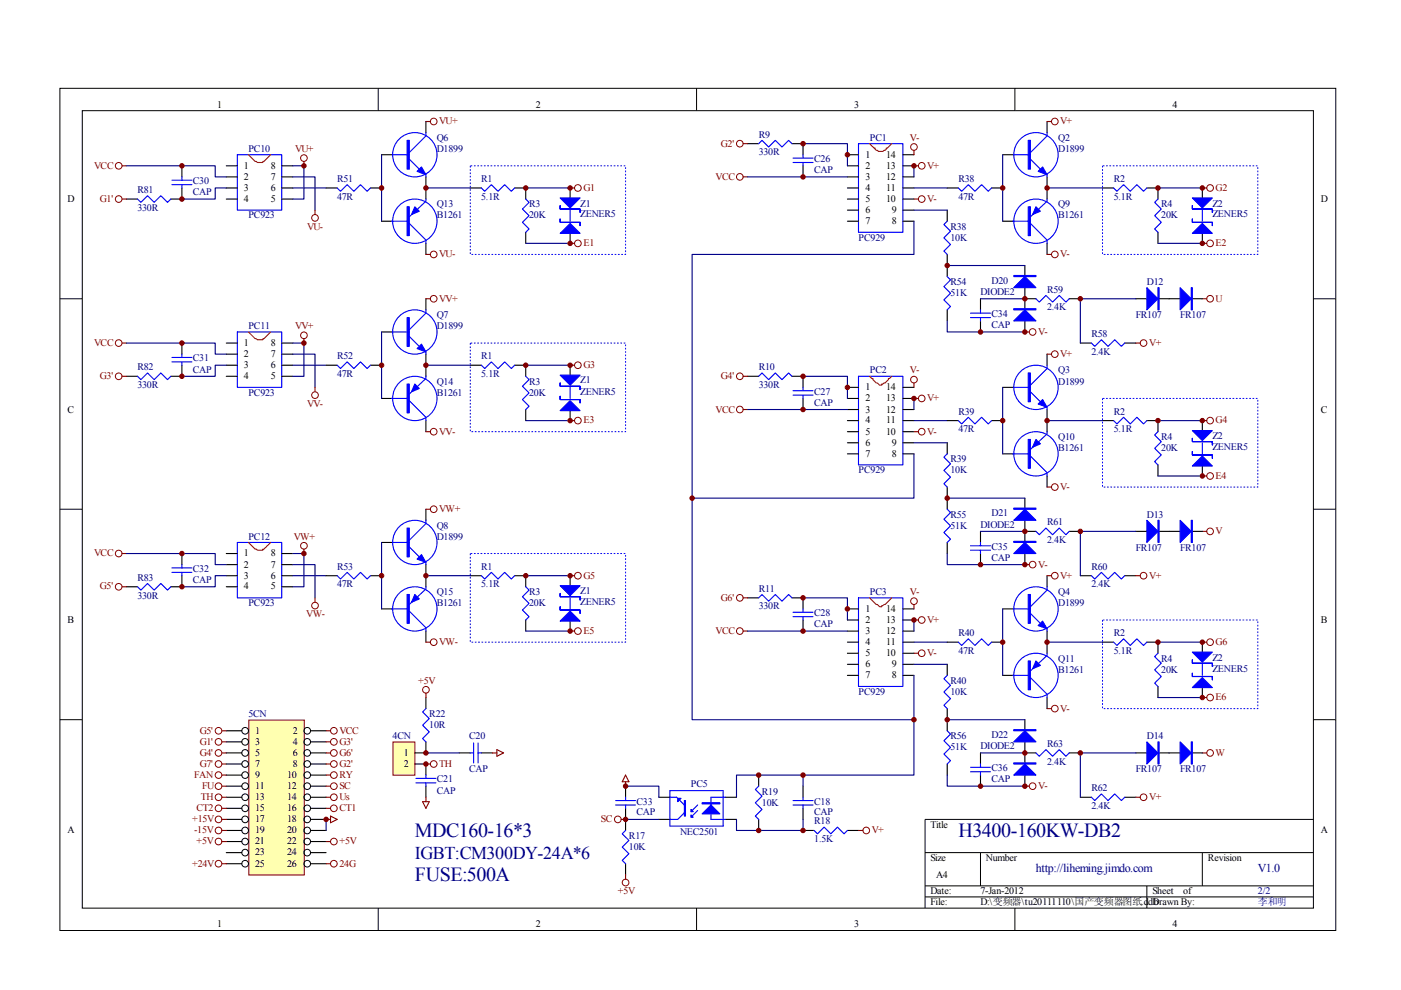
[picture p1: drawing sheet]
<svg xmlns="http://www.w3.org/2000/svg" width="297mm" height="210mm" viewBox="0 0 297 210" stroke-linecap="round" stroke-linejoin="round" font-family="sans-serif">
<g fill="none" stroke="#000" stroke-width=".21">
<path d="M12.7 18.7h270.5v178.6h-270.5zM80.2 18.7v4.7M147.7 18.7v4.7M215.2 18.7v4.7M17.4 23.5h261.1v169h-261.1zM12.7 63.3h4.7M278.4 63.3h4.7M12.7 108h4.7M278.4 108h4.7M12.7 152.6h4.7M278.4 152.6h4.7M278.4 173.7h-82.3v18.8"/>
<path d="M80.2 192.5v4.7M147.7 192.5v4.7M196.1 180.8h82.3M196.1 187.8h82.3M196.1 190.2h82.3M207.9 180.8v7M215.2 192.5v4.7M243.2 187.8v4.7M254.9 180.8v7"/>
</g>
<g fill="none" stroke="#00f" stroke-width=".23">
<path d="M36.4 38.2h4.3M36.4 39.2h4.3M38.6 37.5v.7M38.6 39.2v.7M50.3 32.8h9.4v11.8h-9.4zM102.1 39.9l.7 .7 1.4-1.4 1.4 1.4 1.4-1.4 1.4 1.4 .7-.7M160.9 30.5l.7-.7 1.4 1.4 1.4-1.4 1.4 1.4 1.4-1.4 .7 .7M168.1 33.5h4.3M168.1 34.5h4.3M170.3 32.8v.7M170.3 34.5v.7M182 30.5h9.4v18.8h-9.4z"/>
<path d="M236.1 39.9l.7 .7 1.4-1.4 1.4 1.4 1.4-1.4 1.5 1.4 .7-.7M29.2 42.2l.7 .7 1.4-1.4 1.4 1.4 1.4-1.4 1.4 1.4 .7-.7M111.5 42.2l.7 .7-1.4 1.4 1.4 1.4-1.4 1.4 1.4 1.4-.7 .8M120.9 44.6v2.3M200.8 46.9l-.7 .7 1.4 1.4-1.4 1.4 1.4 1.4-1.4 1.4 .7 .7M200.8 58.6l.7 .7-1.4 1.5 1.4 1.4-1.4 1.4 1.4 1.4-.7 .7M245.5 42.2l-.7 .7 1.4 1.4-1.4 1.4 1.4 1.4-1.4 1.4 .7 .8M254.9 44.6v2.3M29.2 79.8l.7 .7 1.4-1.4 1.4 1.4 1.4-1.4 1.4 1.4 .7-.7M36.4 75.8h4.3M36.4 76.7h4.3M38.6 75.1v.7"/>
<path d="M38.6 76.7v.7M50.3 70.4h9.4v11.7h-9.4zM102.1 77.4l.7 .7 1.4-1.4 1.4 1.4 1.4-1.4 1.4 1.4 .7-.7M111.5 79.8l.7 .7-1.4 1.4 1.4 1.4-1.4 1.4 1.4 1.4-.7 .7M160.9 79.8l.7-.7 1.4 1.4 1.4-1.4 1.4 1.4 1.4-1.4 .7 .7M182 79.8h9.4v18.8h-9.4zM205.8 66.4h4.2M205.8 67.3h4.2M207.9 65.7v.7M207.9 67.3v.7M219.6 63.3l.8 .7 1.4-1.4 1.4 1.4 1.4-1.4 1.4 1.4 .7-.7M231.4 72.7l.7 .7 1.4-1.4 1.4 1.4 1.4-1.4 1.4 1.4 .8-.7"/>
<path d="M120.9 82.1v2.4M168.1 82.8h4.3M168.1 83.8h4.3M170.3 82.1v.7M170.3 83.8v.7M200.8 96.2l-.7 .7 1.4 1.4-1.4 1.4 1.4 1.5-1.4 1.4 .7 .7M236.1 89.2l.7 .7 1.4-1.4 1.4 1.4 1.4-1.4 1.5 1.4 .7-.7M245.5 91.5l-.7 .7 1.4 1.4-1.4 1.5 1.4 1.4-1.4 1.4 .7 .7M254.9 93.9v2.3M38.6 119.7v.7M50.3 115h9.4v11.8h-9.4zM200.8 108l.7 .7-1.4 1.4 1.4 1.4-1.4 1.4 1.4 1.4-.7 .7"/>
<path d="M205.8 115.7h4.2M205.8 116.7h4.2M207.9 115v.7M207.9 116.7v.7M219.6 112.7l.8 .7 1.4-1.4 1.4 1.4 1.4-1.4 1.4 1.4 .7-.7M29.2 124.4l.7 .7 1.4-1.4 1.4 1.4 1.4-1.4 1.4 1.4 .7-.7M36.4 120.4h4.3M36.4 121.4h4.3M38.6 121.4v.7M102.1 122.1l.7 .7 1.4-1.4 1.4 1.4 1.4-1.4 1.4 1.4 .7-.7M111.5 124.4l.7 .7-1.4 1.4 1.4 1.4-1.4 1.4 1.4 1.5-.7 .7M120.9 126.8v2.3"/>
<path d="M160.9 126.8l.7-.7 1.4 1.4 1.4-1.4 1.4 1.4 1.4-1.4 .7 .7M168.1 129.8h4.3M168.1 130.8h4.3M170.3 129.1v.7M170.3 130.8v.7M182 126.8h9.4v18.7h-9.4zM231.4 122.1l.7 .7 1.4-1.4 1.4 1.4 1.4-1.4 1.4 1.4 .8-.7M236.1 136.2l.7 .7 1.4-1.5 1.4 1.5 1.4-1.5 1.5 1.5 .7-.7M245.5 138.5l-.7 .7 1.4 1.4-1.4 1.4 1.4 1.4-1.4 1.4 .7 .7M200.8 143.2l-.7 .7 1.4 1.4-1.4 1.4 1.4 1.4-1.4 1.4 .7 .7M200.8 154.9l.7 .7-1.4 1.5 1.4 1.4-1.4 1.4 1.4 1.4-.7 .7M219.6 159.6l.8 .7 1.4-1.4 1.4 1.4 1.4-1.4 1.4 1.4 .7-.7"/>
<path d="M254.9 140.9v2.3M130.5 169.7h4.2M130.5 170.7h4.2M132.6 176.1l-.7 .7 1.4 1.4-1.4 1.4 1.4 1.4-1.4 1.4 .7 .7M132.6 169v.7M132.6 170.7v.7M142 167.6h11.3v7.5h-11.3zM142 169h1.5l1.6 1.7M145.1 172.3l-1.4 1.4h-1.7M147.9 170.7l-1.4 1.4M147.9 171.9l-1.4 1.4M153.8 169h-3.1v4.7h3.1"/>
<path d="M160.9 166.7l-.8 .7 1.5 1.4-1.5 1.4 1.5 1.4-1.5 1.4 .8 .7M168.1 169.7h4.3M168.1 170.7h4.3M170.3 169v.7M170.3 170.7v.7M172.6 176.1l.7 .7 1.4-1.4 1.4 1.4 1.5-1.4 1.4 1.4 .7-.7M205.8 162.7h4.2M205.8 163.6h4.2M207.9 162v.7M207.9 163.6v.7M231.4 169l.7 .7 1.4-1.4 1.4 1.4 1.4-1.4 1.4 1.4 .8-.7"/>
</g>
<g fill="none" stroke="#000" stroke-width=".23">
<path d="M38.6 39.9v2.3h-2.4M38.6 35.2v2.3M48 35.2h2.3M48 37.5h2.3M48 39.9h2.3M59.7 35.2h2.4M59.7 37.5h2.4M59.7 39.9h2.4M99.7 39.9h2.4M109.1 39.9h2.4v2.3M120.9 39.9v2.3M158.5 30.5h2.4"/>
<path d="M167.9 30.5h2.4v2.3M170.3 35.2v2.3M179.7 35.2h2.3M179.7 37.5h2.3M179.7 39.9h2.3M179.7 32.8h2.3M191.4 35.2h2.4M191.4 37.5h2.4M191.4 39.9h2.4M191.4 32.8h2.4M233.8 39.9h2.3M243.2 39.9h2.3v2.3"/>
<path d="M254.9 39.9v2.3M26.8 42.2h2.4M48 42.2h2.3M59.7 42.2h2.4M111.5 49.3v2.3M120.9 49.3v2.3M179.7 42.2h2.3M179.7 44.6h2.3M179.7 46.9h2.3M191.4 42.2h2.4M191.4 44.6h2.4M191.4 46.9h2.4"/>
<path d="M200.8 44.6v2.3M200.8 53.9v4.7M217.3 56.3v2.3M245.5 49.3v2.3M254.9 49.3v2.3M26.8 79.8h2.4M38.6 72.7v2.4M38.6 77.4v2.4h-2.4M48 72.7h2.3M48 75.1h2.3M48 77.4h2.3M48 79.8h2.3"/>
<path d="M59.7 72.7h2.4M59.7 75.1h2.4M59.7 77.4h2.4M59.7 79.8h2.4M99.7 77.4h2.4M109.1 77.4h2.4v2.4M120.9 77.4v2.4M158.5 79.8h2.4M167.9 79.8h2.4v2.3M200.8 65.7v2.3M207.9 63.3v2.4M207.9 68v2.4"/>
<path d="M217.3 63.3h2.3M217.3 61v4.7M217.3 68v2.4M226.7 63.3h2.3M229 72.7h2.4M238.5 72.7h2.3M240.8 63.3h2.4M245.5 63.3h4.7M252.6 63.3h2.3M111.5 86.8v2.4M120.9 86.8v2.4M170.3 84.5v2.3"/>
<path d="M179.7 82.1h2.3M179.7 84.5h2.3M179.7 86.8h2.3M179.7 89.2h2.3M179.7 91.5h2.3M179.7 93.9h2.3M179.7 96.2h2.3M191.4 82.1h2.4M191.4 84.5h2.4M191.4 86.8h2.4M191.4 89.2h2.4M191.4 91.5h2.4"/>
<path d="M191.4 93.9h2.4M191.4 96.2h2.4M200.8 93.9v2.3M233.8 89.2h2.3M243.2 89.2h2.3v2.3M245.5 98.6v2.3M254.9 89.2v2.3M254.9 98.6v2.3M38.6 117.4v2.3M48 117.4h2.3M48 119.7h2.3M59.7 117.4h2.4"/>
<path d="M59.7 119.7h2.4M200.8 103.3v4.7M200.8 115v2.4M207.9 112.7v2.3M207.9 117.4v2.3M217.3 105.6v2.4M217.3 110.3v4.7M217.3 117.4v2.3M217.3 112.7h2.3M226.7 112.7h2.3M240.8 112.7h2.4M245.5 112.7h4.7"/>
<path d="M252.6 112.7h2.3M26.8 124.4h2.4M38.6 122.1v2.3h-2.4M48 122.1h2.3M48 124.4h2.3M59.7 122.1h2.4M59.7 124.4h2.4M99.7 122.1h2.4M109.1 122.1h2.4v2.3M111.5 131.5v2.3M120.9 122.1v2.3M120.9 131.5v2.3"/>
<path d="M158.5 126.8h2.4M167.9 126.8h2.4v2.3M170.3 131.5v2.3M179.7 129.1h2.3M179.7 131.5h2.3M179.7 133.8h2.3M179.7 136.2h2.3M179.7 138.5h2.3M191.4 129.1h2.4M191.4 131.5h2.4M191.4 133.8h2.4M191.4 136.2h2.4"/>
<path d="M191.4 138.5h2.4M229 122.1h2.4M233.8 136.2h2.3M238.5 122.1h2.3M243.2 136.2h2.3v2.3M254.9 136.2v2.3M179.7 140.9h2.3M179.7 143.2h2.3M191.4 140.9h2.4M191.4 143.2h2.4M200.8 140.9v2.3M200.8 150.2v4.7"/>
<path d="M207.9 159.6v2.4M217.3 152.6v2.3M217.3 157.3v4.7M217.3 159.6h2.3M226.7 159.6h2.3M240.8 159.6h2.4M245.5 145.5v2.4M245.5 159.6h4.7M252.6 159.6h2.3M254.9 145.5v2.4M132.6 166.7v2.3M132.6 171.4v4.7"/>
<path d="M139.7 173.7h2.3M139.7 169h2.3M153.8 173.7h2.4M153.8 169h2.4M160.9 164.3v2.4M160.9 173.7v2.4M170.3 176.1h2.3M170.3 166.7v2.3M170.3 171.4v2.3M179.7 176.1h2.3M200.8 162v2.3M207.9 164.3v2.4"/>
<path d="M217.3 164.3v2.4M229 169h2.4M238.5 169h2.3M132.6 183.1v2.4"/>
</g>
<path d="M52.7 32.8l.2 .2a3.7 3.7 0 0 0 1.9 1.5h.9v-.3h.3l1.4-1.4M184.4 30.5l.9 .9h.2v.2a1.71 1.71 0 0 0 2.4 0v-.2h.2l1-.9M52.7 70.4l.2 .2a3.7 3.7 0 0 0 1.9 1.4h.9v-.2h.3l1.4-1.4M184.4 79.8l.4 .5h.3v.2l.7 .7h.2a.74 .74 0 0 0 1 .5v-.3l.7-.2 .7-.7v-.2h.2l.5-.5M52.7 115l.2 .3a3.7 3.7 0 0 0 1.9 1.4h.9v-.3h.3l1.4-1.4M184.4 126.8l1.4 1.4h.2a.74 .74 0 0 0 1 .4v-.2a4.3 4.3 0 0 0 2.1-1.6" fill="none" stroke="#f00" stroke-width=".23"/>
<g fill="#00f" stroke="#00f" stroke-width=".23">
<path d="M118.8 49.5l2.1-2.1 2.1 2.1z"/>
<path d="M118.8 42h4.2l-2.1 2.1z"/>
<path d="M118.8 87.1l2.1-2.1 2.1 2.1z"/>
<path d="M118.8 79.5h4.2l-2.1 2.2z"/>
<path d="M120.9 129.6l2.1 2.1h-4.2z"/>
<path d="M118.8 124.2h4.2l-2.1 2.1z"/>
<path d="M252.8 49.5l2.1-2.1 2.1 2.1z"/>
<path d="M252.8 42h4.2l-2.1 2.1z"/>
<path d="M148.9 172.6l1.8-1.9 1.9 1.9z"/>
<path d="M146.5 172.8l.5 .5h-.5z"/>
<path d="M146.5 171.6l.5 .5h-.5z"/>
<path d="M143.7 169.3h.7l-.7 .7z"/>
<path d="M214.9 61l2.4-2.4 2.3 2.4z"/>
<path d="M214.9 68l2.4-2.3 2.3 2.3z"/>
<path d="M243.2 61l2.3 2.3-2.3 2.4z"/>
<path d="M250.2 61l2.4 2.3-2.4 2.4z"/>
<path d="M252.8 98.8l2.1-2.1 2.1 2.1z"/>
<path d="M252.8 91.3h4.2l-2.1 2.1z"/>
<path d="M214.9 110.3l2.4-2.3 2.3 2.3z"/>
<path d="M214.9 117.4l2.4-2.4 2.3 2.4z"/>
<path d="M243.2 110.3l2.3 2.4-2.3 2.3z"/>
<path d="M250.2 110.3l2.4 2.4-2.4 2.3z"/>
<path d="M252.8 145.8l2.1-2.1 2.1 2.1z"/>
<path d="M252.8 138.3h4.2l-2.1 2.1z"/>
<path d="M214.9 157.3l2.4-2.4 2.3 2.4z"/>
<path d="M214.9 164.3l2.4-2.3 2.3 2.3z"/>
<path d="M243.2 157.3l2.3 2.3-2.3 2.4z"/>
<path d="M250.2 157.3l2.4 2.3-2.4 2.4z"/>
<path d="M118.8 46.4v.7h4.2v.7v-.7h-4.2z" fill-rule="evenodd"/>
<path d="M118.8 43.6v.7h4.2v.7v-.7h-4.2z" fill-rule="evenodd"/>
<path d="M118.8 84v.7h4.2v.7v-.7h-4.2z" fill-rule="evenodd"/>
<path d="M118.8 81.2v.7h4.2v.7v-.7h-4.2z" fill-rule="evenodd"/>
<path d="M118.8 128.6v.7h4.2v.7v-.7h-4.2z" fill-rule="evenodd"/>
<path d="M118.8 125.8v.7h4.2v.7v-.7h-4.2z" fill-rule="evenodd"/>
<path d="M252.8 46.4v.7h4.2v.7v-.7h-4.2z" fill-rule="evenodd"/>
<path d="M252.8 43.6v.7h4.2v.7v-.7h-4.2z" fill-rule="evenodd"/>
<path d="M148.9 170.2h3.7v.2h-3.7z" fill-rule="evenodd"/>
<path d="M145.1 169.7h.2v3.3h-.2z" fill-rule="evenodd"/>
<path d="M214.9 58.4h4.7v.2h-4.7z" fill-rule="evenodd"/>
<path d="M214.9 65.5h4.7v.2h-4.7z" fill-rule="evenodd"/>
<path d="M245.5 61h.2v4.7h-.2z" fill-rule="evenodd"/>
<path d="M252.6 61h.2v4.7h-.2z" fill-rule="evenodd"/>
<path d="M252.8 95.8v.7h4.2v.7v-.7h-4.2z" fill-rule="evenodd"/>
<path d="M252.8 92.9v.7h4.2v.7v-.7h-4.2z" fill-rule="evenodd"/>
<path d="M214.9 107.7h4.7v.3h-4.7z" fill-rule="evenodd"/>
<path d="M214.9 114.8h4.7v.2h-4.7z" fill-rule="evenodd"/>
<path d="M245.5 110.3h.2v4.7h-.2z" fill-rule="evenodd"/>
<path d="M252.6 110.3h.2v4.7h-.2z" fill-rule="evenodd"/>
<path d="M252.8 142.7v.7h4.2v.7v-.7h-4.2z" fill-rule="evenodd"/>
<path d="M252.8 139.9v.7h4.2v.7v-.7h-4.2z" fill-rule="evenodd"/>
<path d="M214.9 154.7h4.7v.2h-4.7z" fill-rule="evenodd"/>
<path d="M214.9 161.8h4.7v.2h-4.7z" fill-rule="evenodd"/>
<path d="M245.5 157.3h.2v4.7h-.2z" fill-rule="evenodd"/>
<path d="M252.6 157.3h.2v4.7h-.2z" fill-rule="evenodd"/>
</g>
<g fill="none" stroke="#000080" stroke-width=".23">
<path d="M26.8 35.2h18.8v2.3h2.4M48 39.9h-2.4v2.3h-7M62.1 35.2h2.3v7h-2.3M62.1 37.5h4.7v7.1M62.1 39.9h7M111.5 39.9h9.4M158.5 37.5h21.2M170.3 30.5h9.4v4.7M193.8 35.2v2.3M245.5 39.9h9.4M111.5 51.6h9.4M193.8 44.6h7"/>
<path d="M200.8 56.3h16.5M245.5 51.6h9.4M26.8 72.7h18.8v2.4h2.4M48 77.4h-2.4v2.4h-7M62.1 72.7h2.3v7.1h-2.3M62.1 75.1h4.7v7M62.1 77.4h7M111.5 77.4h9.4M170.3 79.8h9.4v4.7M200.8 68v2.4h16.5M207.9 63.3h9.4M229 63.3v9.4"/>
<path d="M111.5 89.2h9.4M158.5 86.8h21.2M193.8 89.2h7M193.8 84.5v2.3M193.8 93.9h7M245.5 89.2h9.4M26.8 117.4h18.8v2.3h2.4M62.1 117.4h2.3v7h-2.3M62.1 119.7h4.7v7.1M200.8 117.4v2.3h16.5M200.8 105.6h16.5M207.9 112.7h9.4"/>
<path d="M229 112.7v9.4M245.5 100.9h9.4M48 122.1h-2.4v2.3h-7M62.1 122.1h7M111.5 122.1h9.4M111.5 133.8h9.4M158.5 133.8h21.2M170.3 126.8h9.4v4.7M193.8 131.5v2.3M193.8 136.2h7M245.5 136.2h9.4M193.8 140.9h7"/>
<path d="M200.8 152.6h16.5M207.9 159.6h9.4M229 159.6v9.4M245.5 147.9h9.4M132.6 166.7h7.1v2.3M132.6 173.7h7.1M156.2 173.7v2.4h14.1v-2.4M170.3 166.7v-2.4h-14.1v4.7M200.8 164.3v2.4h16.5"/>
</g>
<g fill="none" stroke="#800000" stroke-width=".21">
<circle cx="25.2" cy="35.2" r=".71"/>
<circle cx="64.4" cy="33.5" r=".7"/>
<circle cx="122.5" cy="39.9" r=".71"/>
<circle cx="156.9" cy="30.5" r=".7"/>
<circle cx="156.9" cy="37.5" r=".7"/>
<circle cx="193.8" cy="31.2" r=".7"/>
<circle cx="195.4" cy="35.2" r=".71"/>
<circle cx="256.6" cy="39.9" r=".71"/>
<circle cx="25.2" cy="42.2" r=".71"/>
<circle cx="66.8" cy="46.2" r=".71"/>
<circle cx="122.5" cy="51.6" r=".71"/>
<circle cx="195.4" cy="42.2" r=".7"/>
<circle cx="256.6" cy="51.6" r=".71"/>
<circle cx="25.2" cy="79.8" r=".71"/>
<circle cx="25.2" cy="72.7" r=".71"/>
<circle cx="64.4" cy="71.1" r=".71"/>
<circle cx="122.5" cy="77.4" r=".71"/>
<circle cx="156.9" cy="79.8" r=".71"/>
<circle cx="218.9" cy="70.4" r=".7"/>
<circle cx="242.5" cy="72.7" r=".7"/>
<circle cx="256.6" cy="63.3" r=".71"/>
<circle cx="66.8" cy="83.8" r=".71"/>
<circle cx="122.5" cy="89.2" r=".71"/>
<circle cx="156.9" cy="86.8" r=".7"/>
<circle cx="193.8" cy="80.5" r=".7"/>
<circle cx="195.4" cy="91.5" r=".7"/>
<circle cx="195.4" cy="84.5" r=".7"/>
<circle cx="256.6" cy="89.2" r=".71"/>
<circle cx="25.2" cy="117.4" r=".71"/>
<circle cx="64.4" cy="115.7" r=".71"/>
<circle cx="218.9" cy="119.7" r=".7"/>
<circle cx="256.6" cy="112.7" r=".71"/>
<circle cx="256.6" cy="100.9" r=".71"/>
<circle cx="25.2" cy="124.4" r=".71"/>
<circle cx="66.8" cy="128.4" r=".71"/>
<circle cx="122.5" cy="133.8" r=".71"/>
<circle cx="122.5" cy="122.1" r=".71"/>
<circle cx="156.9" cy="126.8" r=".71"/>
<circle cx="156.9" cy="133.8" r=".7"/>
<circle cx="193.8" cy="127.5" r=".7"/>
<circle cx="195.4" cy="138.5" r=".7"/>
<circle cx="195.4" cy="131.5" r=".7"/>
<circle cx="242.5" cy="122.1" r=".7"/>
<circle cx="256.6" cy="136.2" r=".71"/>
<circle cx="256.6" cy="159.6" r=".71"/>
<circle cx="256.6" cy="147.9" r=".71"/>
<circle cx="131" cy="173.7" r=".71"/>
<circle cx="183.7" cy="176.1" r=".71"/>
<circle cx="218.9" cy="166.7" r=".7"/>
<circle cx="242.5" cy="169" r=".7"/>
<circle cx="132.6" cy="187.1" r=".71"/>
</g>
<g fill="none" stroke="#800000" stroke-width=".23">
<path d="M25.9 35.2h.9M64.4 34.2v1M120.9 39.9h.9M157.6 37.5h.9M157.6 30.5h.9M193.8 35.2h.9M193.8 31.9v.9M254.9 39.9h1M25.9 42.2h.9M66.8 44.6v.9M120.9 51.6h.9M193.8 42.2h.9"/>
<path d="M254.9 51.6h1M25.9 72.7h.9M25.9 79.8h.9M64.4 71.8v.9M120.9 77.4h.9M157.6 79.8h.9M217.3 70.4h.9M240.8 72.7h.9M254.9 63.3h1M66.8 82.1v1M120.9 89.2h.9M157.6 86.8h.9"/>
<path d="M193.8 81.2v.9M193.8 84.5h.9M193.8 91.5h.9M254.9 89.2h1M25.9 117.4h.9M64.4 116.4v1M217.3 119.7h.9M254.9 100.9h1M254.9 112.7h1M25.9 124.4h.9M66.8 126.8v.9M120.9 122.1h.9"/>
<path d="M120.9 133.8h.9M157.6 133.8h.9M157.6 126.8h.9M193.8 128.2v.9M193.8 131.5h.9M193.8 138.5h.9M240.8 122.1h.9M254.9 136.2h1M254.9 147.9h1M254.9 159.6h1M131.7 173.7h.9M132.6 165.7v1"/>
<path d="M132.6 164.3l.7 1.4h-1.4zM182 176.1h1M217.3 166.7h.9M240.8 169h.9M132.6 185.5v.9"/>
</g>
<path d="M52.8 152.8h11.7v32.7h-11.7z" fill="#ffffb0"/>
<g fill="none" stroke="#800000" stroke-width=".21">
<path d="M52.7 152.7h11.8v32.8h-11.8z"/>
<circle cx="92" cy="25.8" r=".71"/>
<circle cx="223.6" cy="25.8" r=".7"/>
<circle cx="92" cy="53.9" r=".71"/>
<circle cx="223.6" cy="53.9" r=".7"/>
<circle cx="92" cy="63.3" r=".71"/>
<circle cx="223.6" cy="75.1" r=".7"/>
<circle cx="92" cy="91.5" r=".71"/>
<circle cx="92" cy="108" r=".71"/>
<circle cx="223.6" cy="103.3" r=".7"/>
<circle cx="92" cy="136.2" r=".71"/>
<circle cx="223.6" cy="122.1" r=".7"/>
<circle cx="46.3" cy="157.3" r=".71"/>
<circle cx="46.3" cy="159.6" r=".71"/>
<circle cx="46.3" cy="154.9" r=".7"/>
<circle cx="70.8" cy="157.3" r=".71"/>
<circle cx="70.8" cy="159.6" r=".71"/>
<circle cx="70.8" cy="154.9" r=".71"/>
<circle cx="90.3" cy="146.3" r=".71"/>
<circle cx="223.6" cy="150.2" r=".7"/>
<circle cx="46.3" cy="173.7" r=".71"/>
<circle cx="46.3" cy="176.1" r=".71"/>
<circle cx="46.3" cy="162" r=".7"/>
<circle cx="46.3" cy="164.3" r=".7"/>
<circle cx="46.3" cy="171.4" r=".7"/>
<circle cx="46.3" cy="169" r=".7"/>
<circle cx="46.3" cy="178.4" r=".7"/>
<circle cx="46.3" cy="166.7" r=".7"/>
<circle cx="70.8" cy="162" r=".71"/>
<circle cx="70.8" cy="164.3" r=".71"/>
<circle cx="70.8" cy="171.4" r=".71"/>
<circle cx="70.8" cy="178.4" r=".71"/>
<circle cx="70.8" cy="169" r=".71"/>
<circle cx="70.8" cy="166.7" r=".71"/>
<circle cx="92" cy="162" r=".71"/>
<circle cx="46.3" cy="183.1" r=".7"/>
<circle cx="70.8" cy="183.1" r=".71"/>
</g>
<g fill="none" stroke="#000" stroke-width=".21">
<circle cx="52" cy="157.3" r=".71"/>
<circle cx="52" cy="159.6" r=".71"/>
<circle cx="52" cy="154.9" r=".71"/>
<circle cx="65.1" cy="157.3" r=".71"/>
<circle cx="65.1" cy="159.6" r=".71"/>
<circle cx="65.1" cy="154.9" r=".7"/>
<circle cx="52" cy="173.7" r=".71"/>
<circle cx="52" cy="176.1" r=".71"/>
<circle cx="52" cy="162" r=".71"/>
<circle cx="52" cy="164.3" r=".71"/>
<circle cx="52" cy="171.4" r=".71"/>
<circle cx="52" cy="178.4" r=".71"/>
<circle cx="52" cy="169" r=".71"/>
<circle cx="52" cy="166.7" r=".71"/>
<circle cx="65.1" cy="173.7" r=".71"/>
<circle cx="65.1" cy="176.1" r=".71"/>
<circle cx="65.1" cy="162" r=".7"/>
<circle cx="65.1" cy="164.3" r=".7"/>
<circle cx="65.1" cy="171.4" r=".7"/>
<circle cx="65.1" cy="178.4" r=".7"/>
<circle cx="65.1" cy="169" r=".7"/>
<circle cx="65.1" cy="166.7" r=".7"/>
<circle cx="52" cy="180.8" r=".71"/>
<circle cx="52" cy="183.1" r=".71"/>
<circle cx="65.1" cy="180.8" r=".7"/>
<circle cx="65.1" cy="183.1" r=".7"/>
</g>
<g fill="none" stroke="#000" stroke-width=".23">
<path d="M69.1 39.9h2.4M78.5 39.9h2.4M80.9 32.8h2.3M90.3 25.8v2.3M90.3 37.5v4.7M200.8 39.9h2.4M210.2 39.9h2.4M212.6 32.8h2.3M222 25.8v2.3M222 37.5v4.7M80.9 46.9h2.3M90.3 51.6v2.3"/>
<path d="M212.6 46.9h2.3M222 51.6v2.3M69.1 77.4h2.4M78.5 77.4h2.4M80.9 70.4h2.3M90.3 63.3v2.4M90.3 75.1v4.7M222 75.1v2.3M80.9 84.5h2.3M90.3 89.2v2.3M200.8 89.2h2.4M210.2 89.2h2.4"/>
<path d="M212.6 82.1h2.3M212.6 96.2h2.3M222 86.8v4.7M80.9 115h2.3M90.3 108v2.3M90.3 119.7v4.7M222 100.9v2.4M69.1 122.1h2.4M78.5 122.1h2.4M80.9 129.1h2.3M90.3 133.8v2.4M200.8 136.2h2.4"/>
<path d="M210.2 136.2h2.4M212.6 129.1h2.3M222 122.1v2.3M222 133.8v4.7M48 154.9h3.3M48 157.3h3.3M48 159.6h3.3M65.8 154.9h3.3M65.8 157.3h3.3M65.8 159.6h3.3M90.3 147.9v2.3M90.3 157.3v2.3"/>
<path d="M97.4 159.6h2.3M102.1 159.6h2.3M212.6 143.2h2.3M222 147.9v2.3M48 162h3.3M48 164.3h3.3M48 166.7h3.3M48 169h3.3M48 171.4h3.3M48 173.7h3.3M48 176.1h3.3M48 178.4h3.3"/>
<path d="M65.8 162h3.3M65.8 164.3h3.3M65.8 166.7h3.3M65.8 169h3.3M65.8 171.4h3.3M65.8 173.7h3.3M65.8 176.1h3.3M65.8 178.4h3.3M90.3 162v2.3M90.3 166.7v2.3M48 180.8h3.3M48 183.1h3.3"/>
<path d="M65.8 180.8h3.3M65.8 183.1h3.3"/>
</g>
<g fill="none" stroke="#800000" stroke-width=".23">
<path d="M90.3 25.8h.9M222 25.8h.9M90.3 53.9h.9M222 53.9h.9M90.3 63.3h.9M222 75.1h.9M90.3 91.5h.9M90.3 108h.9M222 103.3h.9M90.3 136.2h.9M222 122.1h.9M47 154.9h1"/>
<path d="M47 157.3h1M47 159.6h1M69.1 154.9h1M69.1 157.3h1M69.1 159.6h1M90.3 147v.9M104.4 159.6h1M105.4 158.9l1.4 .7-1.4 .7zM222 150.2h.9M47 162h1M47 164.3h1M47 169h1"/>
<path d="M47 171.4h1M47 173.7h1M47 176.1h1M47 178.4h1M47 166.7h1M69.1 162h1M69.1 164.3h1M69.1 169h1M69.1 171.4h1M69.1 173.7h1M69.1 178.4h1M69.1 166.7h1"/>
<path d="M70.1 173l1.4 .7-1.4 .7zM89.6 170h1.4l-.7 1.4zM90.3 162h.9M90.3 169v1M47 183.1h1M69.1 183.1h1"/>
</g>
<g fill="none" stroke="#000080" stroke-width=".23">
<path d="M80.9 32.8v14.1M90.3 39.9h9.4M193.8 39.9h7M212.6 32.8v14.1M222 39.9h11.8M193.8 46.9v7h-47.1v98.7h47.1M80.9 70.4v14.1M90.3 77.4h9.4M229 63.3h11.8M193.8 96.2v9.4h-47.1M212.6 82.1v14.1M222 89.2h11.8"/>
<path d="M80.9 115v14.1M229 112.7h11.8M90.3 122.1h9.4M212.6 129.1v14.1M222 136.2h11.8M90.3 159.6h7.1M193.8 143.2v21.1h-23.5M229 159.6h11.8M69.1 173.7v2.4"/>
</g>
<g fill="none" stroke="#00f" stroke-width=".23">
<path d="M71.5 39.9l.7 .7 1.4-1.4 1.4 1.4 1.4-1.4 1.4 1.4 .7-.7M83.2 32.8h3.6M86.8 33.7l2.1 2.2M90.3 28.1v.7l-3.5 3.5M90.3 37v.5M203.2 39.9l.7 .7 1.4-1.4 1.4 1.4 1.4-1.4 1.4 1.4 .7-.7M214.9 32.8h3.6M218.5 33.7l2.1 2.2M222 28.1v.7l-3.5 3.5M222 37v.5M83 46.9h3.3M86.8 47.4l3.5 3.5v.7"/>
<path d="M90.3 42.2v.5l-3.5 3.3M214.7 46.9h3.3M218.5 47.4l3.5 3.5v.7M222 42.2v.5l-3.5 3.3M71.5 77.4l.7 .7 1.4-1.4 1.4 1.4 1.4-1.4 1.4 1.4 .7-.7M83.2 70.4h3.6M86.8 71.3l2.1 2.1M90.3 65.7v.7l-3.5 3.5M90.3 79.8v.5l-3.5 3.2M90.3 74.6v.5M222 77.4v.7l-3.5 3.6M83 84.5h3.3"/>
<path d="M86.8 85l3.5 3.5v.7M203.2 89.2l.7 .7 1.4-1.4 1.4 1.4 1.4-1.4 1.4 1.4 .7-.7M214.7 96.2h3.3M214.9 82.1h3.6M218.5 96.7l3.5 3.5v.7M218.5 83.1l2.1 2.1M222 91.5v.5l-3.5 3.3M222 86.4v.4M83.2 115h3.6M86.8 116l2.1 2.1M90.3 110.3v.7l-3.5 3.5M90.3 119.2v.5"/>
<path d="M71.5 122.1l.7 .7 1.4-1.4 1.4 1.4 1.4-1.4 1.4 1.4 .7-.7M83 129.1h3.3M86.8 129.6l3.5 3.5v.7M90.3 124.4v.5l-3.5 3.3M203.2 136.2l.7 .7 1.4-1.5 1.4 1.5 1.4-1.5 1.4 1.5 .7-.7M214.9 129.1h3.6M218.5 130l2.1 2.2M222 124.4v.7l-3.5 3.5M222 138.5v.5l-3.5 3.3M222 133.3v.5M90.3 150.2l-.7 .7 1.4 1.5-1.4 1.4 1.4 1.4-1.4 1.4 .7 .7M99.7 159.6h.7"/>
<path d="M100.4 157.5v4.3M101.4 159.6h.7M101.4 157.5v4.3M214.7 143.2h3.3M218.5 143.7l3.5 3.5v.7M88.2 166h4.2M88.2 165h4.2M90.3 164.3v.7M90.3 166v.7"/>
<circle cx="88" cy="32.8" r="4.7"/>
<circle cx="219.6" cy="32.8" r="4.7"/>
<circle cx="88" cy="46.9" r="4.7"/>
<circle cx="219.6" cy="46.9" r="4.7"/>
<circle cx="88" cy="70.4" r="4.7"/>
<circle cx="88" cy="84.5" r="4.7"/>
<circle cx="219.6" cy="96.2" r="4.7"/>
<circle cx="219.6" cy="82.1" r="4.7"/>
<circle cx="88" cy="115" r="4.7"/>
<circle cx="88" cy="129.1" r="4.7"/>
<circle cx="219.6" cy="129.1" r="4.7"/>
<circle cx="219.6" cy="143.2" r="4.7"/>
</g>
<g fill="#00f" stroke="#00f" stroke-width=".23">
<path d="M220.1 36.3l1-.9 .9 1.6z"/>
<path d="M219.6 43.9l1 .9-1.7 .7z"/>
<path d="M220.1 85.7l1-1 .9 1.7z"/>
<path d="M219.6 93.2l1 .9-1.7 .7z"/>
<path d="M220.1 132.6l1-.9 .9 1.6z"/>
<path d="M219.6 140.1l1 1-1.7 .7z"/>
<path d="M88.4 36.3l1-.9 .9 1.6z"/>
<path d="M88 43.9l.9 .9-1.7 .7z"/>
<path d="M88.4 73.9l1-.9 .9 1.6z"/>
<path d="M88 81.4l.9 1-1.7 .7z"/>
<path d="M88.4 118.5l1-.9 .9 1.6z"/>
<path d="M88 126.1l.9 .9-1.7 .7z"/>
<path d="M218 29.8h.5v6.1h-.5z" fill-rule="evenodd"/>
<path d="M218 43.9h.5v6.1h-.5z" fill-rule="evenodd"/>
<path d="M218 79.1h.5v6.1h-.5z" fill-rule="evenodd"/>
<path d="M218 93.2h.5v6.1h-.5z" fill-rule="evenodd"/>
<path d="M218 126.1h.5v6.1h-.5z" fill-rule="evenodd"/>
<path d="M218 140.1h.5v6.2h-.5z" fill-rule="evenodd"/>
<path d="M86.3 29.8h.5v6.1h-.5z" fill-rule="evenodd"/>
<path d="M86.3 43.9h.5v6.1h-.5z" fill-rule="evenodd"/>
<path d="M86.3 67.3h.5v6.1h-.5z" fill-rule="evenodd"/>
<path d="M86.3 81.4h.5v6.1h-.5z" fill-rule="evenodd"/>
<path d="M86.3 112h.5v6.1h-.5z" fill-rule="evenodd"/>
<path d="M86.3 126.1h.5v6.1h-.5z" fill-rule="evenodd"/>
</g>
<g fill="#800000" stroke="#800000" stroke-width=".21">
<circle cx="170.3" cy="176.1" r=".47"/>
<circle cx="160.9" cy="176.1" r=".47"/>
<circle cx="132.6" cy="173.7" r=".47"/>
<circle cx="69.1" cy="173.7" r=".47"/>
<circle cx="120.9" cy="51.6" r=".47"/>
<circle cx="80.9" cy="39.9" r=".47"/>
<circle cx="38.6" cy="42.2" r=".47"/>
<circle cx="38.6" cy="35.2" r=".47"/>
<circle cx="64.4" cy="35.2" r=".47"/>
<circle cx="80.9" cy="77.4" r=".47"/>
<circle cx="38.6" cy="72.7" r=".47"/>
<circle cx="38.6" cy="79.8" r=".47"/>
<circle cx="64.4" cy="72.7" r=".47"/>
<circle cx="38.6" cy="124.4" r=".47"/>
<circle cx="38.6" cy="117.4" r=".47"/>
<circle cx="64.4" cy="117.4" r=".47"/>
<circle cx="80.9" cy="122.1" r=".47"/>
<circle cx="120.9" cy="39.9" r=".47"/>
<circle cx="111.5" cy="39.9" r=".47"/>
<circle cx="90.3" cy="39.9" r=".47"/>
<circle cx="179.7" cy="32.8" r=".47"/>
<circle cx="193.8" cy="35.2" r=".47"/>
<circle cx="170.3" cy="30.5" r=".47"/>
<circle cx="245.5" cy="39.9" r=".47"/>
<circle cx="229.1" cy="63.3" r=".47"/>
<circle cx="217.3" cy="63.3" r=".47"/>
<circle cx="170.3" cy="37.5" r=".47"/>
<circle cx="254.9" cy="51.6" r=".47"/>
<circle cx="254.9" cy="39.9" r=".47"/>
<circle cx="217.3" cy="70.4" r=".47"/>
<circle cx="207.9" cy="70.4" r=".47"/>
<circle cx="200.8" cy="56.3" r=".47"/>
<circle cx="179.7" cy="82.1" r=".47"/>
<circle cx="193.8" cy="84.5" r=".47"/>
<circle cx="170.3" cy="79.8" r=".47"/>
<circle cx="245.5" cy="89.2" r=".47"/>
<circle cx="229.1" cy="112.7" r=".47"/>
<circle cx="217.3" cy="112.7" r=".47"/>
<circle cx="170.3" cy="86.8" r=".47"/>
<circle cx="254.9" cy="100.9" r=".47"/>
<circle cx="254.9" cy="89.2" r=".47"/>
<circle cx="217.3" cy="119.7" r=".47"/>
<circle cx="207.9" cy="119.7" r=".47"/>
<circle cx="200.8" cy="105.6" r=".47"/>
<circle cx="179.7" cy="129.1" r=".47"/>
<circle cx="193.8" cy="131.5" r=".47"/>
<circle cx="170.3" cy="126.8" r=".47"/>
<circle cx="229.1" cy="159.6" r=".47"/>
<circle cx="217.3" cy="159.6" r=".47"/>
<circle cx="170.3" cy="133.8" r=".47"/>
<circle cx="254.9" cy="147.9" r=".47"/>
<circle cx="217.3" cy="166.7" r=".47"/>
<circle cx="207.9" cy="166.7" r=".47"/>
<circle cx="200.8" cy="152.6" r=".47"/>
<circle cx="222" cy="39.9" r=".47"/>
<circle cx="212.6" cy="39.9" r=".47"/>
<circle cx="222" cy="89.2" r=".47"/>
<circle cx="212.6" cy="89.2" r=".47"/>
<circle cx="212.6" cy="136.2" r=".47"/>
<circle cx="160.9" cy="164.3" r=".47"/>
<circle cx="170.3" cy="164.3" r=".47"/>
<circle cx="193.8" cy="152.6" r=".47"/>
<circle cx="146.7" cy="105.6" r=".47"/>
<circle cx="222" cy="136.2" r=".47"/>
<circle cx="245.5" cy="136.2" r=".47"/>
<circle cx="254.9" cy="136.2" r=".47"/>
</g>
<path d="M83.4 157.4h4.6v7h-4.6z" fill="#ffffb0"/>
<path d="M83.3 157.3h4.7v7.1h-4.7z" fill="none" stroke="#800000" stroke-width=".21"/>
<path d="M88 159.6h2.3M88 162h2.3" fill="none" stroke="#000" stroke-width=".23"/>
<g fill="#800000" stroke="#800000" stroke-width=".21">
<circle cx="90.3" cy="159.6" r=".47"/>
<circle cx="90.3" cy="162" r=".47"/>
<circle cx="132.6" cy="166.7" r=".47"/>
<circle cx="90.3" cy="77.4" r=".47"/>
<circle cx="90.3" cy="122.1" r=".47"/>
<circle cx="120.9" cy="89.2" r=".47"/>
<circle cx="120.9" cy="77.4" r=".47"/>
<circle cx="111.5" cy="77.4" r=".47"/>
<circle cx="120.9" cy="133.8" r=".47"/>
<circle cx="120.9" cy="122.1" r=".47"/>
<circle cx="111.5" cy="122.1" r=".47"/>
</g>
<path d="M99.7 35.2v18.7h32.9v-18.7h-32.9M233.8 35.2v18.7h32.9v-18.7h-32.9M99.7 72.7v18.8h32.9v-18.8h-32.9M233.8 84.5v18.8h32.9v-18.8h-32.9M99.7 117.4v18.8h32.9v-18.8h-32.9M233.8 131.5v18.7h32.9v-18.7h-32.9" fill="none" stroke="#00f" stroke-width=".21" stroke-dasharray=".4 .4 .4 .4 .4 .4 .4 .4" stroke-linecap="butt"/>
<g font-size="4.2" fill="#000080">
<text x="88" y="177.4">MDC160-16*3</text>
<text x="203.2" y="177.4">H3400-160KW-DB2</text>
<text x="88" y="186.8">FUSE:500A</text>
</g>
<text font-size="3.8" fill="#000080" x="88" y="182.2">IGBT:CM300DY-24A*6</text>
<g font-size="2.5" fill="#000080">
<text x="219.6" y="184.8">http://liheming.jimdo.com</text>
<text x="266.7" y="184.8">V1.0</text>
</g>
<g font-size="2.1">
<text x="46.1" y="22.9">1</text>
<text x="113.6" y="22.9">2</text>
<text x="181.1" y="22.9">3</text>
<text x="248.6" y="22.9">4</text>
<text x="51.7" y="35.7">1</text>
<text x="57.4" y="35.7">8</text>
<text x="183.5" y="33.5">1</text>
<text x="183.5" y="35.7">2</text>
<text x="187.9" y="35.7">13</text>
<text x="187.9" y="33.5">14</text>
<text x="51.7" y="38.1">2</text>
<text x="51.7" y="40.5">3</text>
<text x="57.4" y="40.5">6</text>
<text x="57.4" y="38.1">7</text>
<text x="183.5" y="38.1">3</text>
<text x="183.5" y="40.5">4</text>
<text x="187.9" y="40.5">11</text>
<text x="187.9" y="38.1">12</text>
<text x="14.3" y="42.8">D</text>
<text x="51.7" y="42.8">4</text>
<text x="57.4" y="42.8">5</text>
<text x="183.5" y="42.8">5</text>
<text x="183.5" y="45.1">6</text>
<text x="183.5" y="47.5">7</text>
<text x="187.9" y="42.8">10</text>
<text x="189.1" y="47.5">8</text>
<text x="189.1" y="45.1">9</text>
<text x="280.1" y="42.8">D</text>
<text x="51.7" y="73.3">1</text>
<text x="51.7" y="75.7">2</text>
<text x="57.4" y="75.7">7</text>
<text x="57.4" y="73.3">8</text>
<text x="51.7" y="78.1">3</text>
<text x="51.7" y="80.4">4</text>
<text x="57.4" y="80.4">5</text>
<text x="57.4" y="78.1">6</text>
<text x="183.5" y="82.7">1</text>
<text x="187.9" y="82.7">14</text>
<text x="14.3" y="87.5">C</text>
<text x="183.5" y="85.1">2</text>
<text x="183.5" y="87.5">3</text>
<text x="183.5" y="89.8">4</text>
<text x="187.9" y="89.8">11</text>
<text x="187.9" y="87.5">12</text>
<text x="187.9" y="85.1">13</text>
<text x="280.1" y="87.5">C</text>
<text x="183.5" y="92.1">5</text>
<text x="183.5" y="94.5">6</text>
<text x="187.9" y="92.1">10</text>
<text x="189.1" y="94.5">9</text>
<text x="183.5" y="96.9">7</text>
<text x="189.1" y="96.9">8</text>
<text x="51.7" y="118">1</text>
<text x="57.4" y="118">8</text>
<text x="51.7" y="120.3">2</text>
<text x="51.7" y="122.7">3</text>
<text x="51.7" y="125">4</text>
<text x="57.4" y="125">5</text>
<text x="57.4" y="122.7">6</text>
<text x="57.4" y="120.3">7</text>
<text x="183.5" y="129.7">1</text>
<text x="187.9" y="129.7">14</text>
<text x="14.3" y="132.1">B</text>
<text x="183.5" y="132.1">2</text>
<text x="183.5" y="134.4">3</text>
<text x="183.5" y="136.8">4</text>
<text x="187.9" y="136.8">11</text>
<text x="187.9" y="134.4">12</text>
<text x="187.9" y="132.1">13</text>
<text x="280.1" y="132.1">B</text>
<text x="183.5" y="139.1">5</text>
<text x="183.5" y="141.5">6</text>
<text x="183.5" y="143.8">7</text>
<text x="187.9" y="139.1">10</text>
<text x="189.1" y="143.8">8</text>
<text x="189.1" y="141.5">9</text>
<text x="54.1" y="155.5">1</text>
<text x="62.1" y="155.5">2</text>
<text x="54.1" y="157.9">3</text>
<text x="54.1" y="160.3">5</text>
<text x="62.1" y="157.9">4</text>
<text x="62.1" y="160.3">6</text>
<text x="85.6" y="160.3">1</text>
<text x="54.1" y="162.6">7</text>
<text x="54.1" y="164.9">9</text>
<text x="54.1" y="167.3">11</text>
<text x="60.9" y="164.9">10</text>
<text x="60.9" y="167.3">12</text>
<text x="62.1" y="162.6">8</text>
<text x="85.6" y="162.6">2</text>
<text x="54.1" y="169.6">13</text>
<text x="54.1" y="172">15</text>
<text x="60.9" y="169.6">14</text>
<text x="60.9" y="172">16</text>
<text x="14.3" y="176.7">A</text>
<text x="54.1" y="174.3">17</text>
<text x="54.1" y="176.7">19</text>
<text x="54.1" y="179">21</text>
<text x="60.9" y="174.3">18</text>
<text x="60.9" y="176.7">20</text>
<text x="60.9" y="179">22</text>
<text x="197.3" y="175.5">Title</text>
<text x="280.1" y="176.7">A</text>
<text x="54.1" y="181.4">23</text>
<text x="54.1" y="183.7">25</text>
<text x="60.9" y="181.4">24</text>
<text x="60.9" y="183.7">26</text>
<text x="197.3" y="182.6">Size</text>
<text x="209" y="182.6">Number</text>
<text x="256.1" y="182.6">Revision</text>
<text x="197.3" y="189.6">Date:</text>
<text x="197.3" y="192">File:</text>
<text x="198.5" y="186.1">A4</text>
<text x="207.9" y="189.6">7-Jan-2012</text>
<text x="207.9" y="192">D:\变频器\tu20111110\国产变频器图纸.ddb</text>
<text x="244.3" y="189.6">Sheet</text>
<text x="244.3" y="192">Drawn By:</text>
<text x="250.9" y="189.6">of</text>
<text x="46.1" y="196.6">1</text>
<text x="113.6" y="196.6">2</text>
<text x="181.1" y="196.6">3</text>
<text x="248.6" y="196.6">4</text>
</g>
<g font-size="2.1" fill="#000080">
<text x="92.6" y="29.9">Q6</text>
<text x="160.9" y="29.2">R9</text>
<text x="184.4" y="29.9">PC1</text>
<text x="224.4" y="29.9">Q2</text>
<text x="52.7" y="32.3">PC10</text>
<text x="92.6" y="32.3">D1899</text>
<text x="160.9" y="32.9">330R</text>
<text x="172.6" y="34.4">C26</text>
<text x="224.4" y="32.3">D1899</text>
<text x="29.1" y="40.9">R81</text>
<text x="40.9" y="39">C30</text>
<text x="40.9" y="41.4">CAP</text>
<text x="71.5" y="38.6">R51</text>
<text x="102" y="38.6">R1</text>
<text x="172.6" y="36.7">CAP</text>
<text x="203.2" y="38.6">R38</text>
<text x="236.1" y="38.6">R2</text>
<text x="29.1" y="44.7">330R</text>
<text x="52.7" y="46.3">PC923</text>
<text x="71.5" y="42.3">47R</text>
<text x="92.6" y="44">Q13</text>
<text x="92.6" y="46.3">B1261</text>
<text x="102" y="42.3">5.1R</text>
<text x="112.2" y="44">R3</text>
<text x="112.2" y="46.3">20K</text>
<text x="123" y="43.8">Z1</text>
<text x="123" y="46.1">ZENER5</text>
<text x="203.2" y="42.3">47R</text>
<text x="224.4" y="44">Q9</text>
<text x="224.4" y="46.3">B1261</text>
<text x="236.1" y="42.3">5.1R</text>
<text x="246.2" y="44">R4</text>
<text x="246.2" y="46.3">20K</text>
<text x="257" y="43.8">Z2</text>
<text x="257" y="46.1">ZENER5</text>
<text x="182" y="51.1">PC929</text>
<text x="201.5" y="48.7">R38</text>
<text x="201.5" y="51.1">10K</text>
<text x="201.5" y="60.5">R54</text>
<text x="201.5" y="62.8">51K</text>
<text x="207.9" y="62.5">DIODE2</text>
<text x="210.2" y="60.2">D20</text>
<text x="222" y="62.1">R59</text>
<text x="222" y="65.8">2.4K</text>
<text x="243.2" y="60.5">D12</text>
<text x="52.7" y="69.8">PC11</text>
<text x="92.6" y="67.5">Q7</text>
<text x="92.6" y="69.8">D1899</text>
<text x="210.2" y="67.2">C34</text>
<text x="210.2" y="69.6">CAP</text>
<text x="231.4" y="71.5">R58</text>
<text x="240.8" y="67.5">FR107</text>
<text x="250.2" y="67.5">FR107</text>
<text x="40.9" y="76.6">C31</text>
<text x="71.5" y="76.1">R52</text>
<text x="102" y="76.1">R1</text>
<text x="231.4" y="75.2">2.4K</text>
<text x="29.1" y="78.5">R82</text>
<text x="29.1" y="82.3">330R</text>
<text x="40.9" y="79">CAP</text>
<text x="52.7" y="83.9">PC923</text>
<text x="71.5" y="79.9">47R</text>
<text x="92.6" y="81.5">Q14</text>
<text x="92.6" y="83.9">B1261</text>
<text x="102" y="79.9">5.1R</text>
<text x="112.2" y="81.5">R3</text>
<text x="112.2" y="83.9">20K</text>
<text x="123" y="81.3">Z1</text>
<text x="123" y="83.7">ZENER5</text>
<text x="160.9" y="78.5">R10</text>
<text x="160.9" y="82.3">330R</text>
<text x="172.6" y="83.7">C27</text>
<text x="184.4" y="79.2">PC2</text>
<text x="224.4" y="79.2">Q3</text>
<text x="224.4" y="81.5">D1899</text>
<text x="172.6" y="86">CAP</text>
<text x="203.2" y="87.9">R39</text>
<text x="236.1" y="87.9">R2</text>
<text x="203.2" y="91.6">47R</text>
<text x="224.4" y="93.3">Q10</text>
<text x="224.4" y="95.7">B1261</text>
<text x="236.1" y="91.6">5.1R</text>
<text x="246.2" y="93.3">R4</text>
<text x="246.2" y="95.7">20K</text>
<text x="257" y="93.1">Z2</text>
<text x="257" y="95.4">ZENER5</text>
<text x="182" y="100.3">PC929</text>
<text x="201.5" y="98">R39</text>
<text x="201.5" y="100.3">10K</text>
<text x="92.6" y="112.1">Q8</text>
<text x="201.5" y="109.7">R55</text>
<text x="201.5" y="112.1">51K</text>
<text x="207.9" y="111.9">DIODE2</text>
<text x="210.2" y="109.5">D21</text>
<text x="222" y="111.4">R61</text>
<text x="243.2" y="109.7">D13</text>
<text x="52.7" y="114.5">PC12</text>
<text x="92.6" y="114.5">D1899</text>
<text x="210.2" y="116.6">C35</text>
<text x="210.2" y="118.9">CAP</text>
<text x="222" y="115.2">2.4K</text>
<text x="240.8" y="116.8">FR107</text>
<text x="250.2" y="116.8">FR107</text>
<text x="29.1" y="123.1">R83</text>
<text x="40.9" y="121.3">C32</text>
<text x="40.9" y="123.6">CAP</text>
<text x="71.5" y="120.7">R53</text>
<text x="71.5" y="124.6">47R</text>
<text x="102" y="120.7">R1</text>
<text x="102" y="124.6">5.1R</text>
<text x="123" y="125.9">Z1</text>
<text x="160.9" y="125.5">R11</text>
<text x="231.4" y="120.7">R60</text>
<text x="231.4" y="124.6">2.4K</text>
<text x="29.1" y="126.9">330R</text>
<text x="52.7" y="128.5">PC923</text>
<text x="92.6" y="126.2">Q15</text>
<text x="92.6" y="128.5">B1261</text>
<text x="112.2" y="126.2">R3</text>
<text x="112.2" y="128.5">20K</text>
<text x="123" y="128.3">ZENER5</text>
<text x="160.9" y="129.2">330R</text>
<text x="172.6" y="130.7">C28</text>
<text x="184.4" y="126.2">PC3</text>
<text x="224.4" y="126.2">Q4</text>
<text x="224.4" y="128.5">D1899</text>
<text x="172.6" y="133">CAP</text>
<text x="203.2" y="134.9">R40</text>
<text x="236.1" y="134.9">R2</text>
<text x="203.2" y="138.6">47R</text>
<text x="224.4" y="140.3">Q11</text>
<text x="224.4" y="142.6">B1261</text>
<text x="236.1" y="138.6">5.1R</text>
<text x="246.2" y="140.3">R4</text>
<text x="246.2" y="142.6">20K</text>
<text x="257" y="140.1">Z2</text>
<text x="257" y="142.4">ZENER5</text>
<text x="182" y="147.3">PC929</text>
<text x="201.5" y="145">R40</text>
<text x="201.5" y="147.3">10K</text>
<text x="52.7" y="152">5CN</text>
<text x="91" y="152">R22</text>
<text x="91" y="154.4">10R</text>
<text x="83.2" y="156.7">4CN</text>
<text x="99.5" y="156.7">C20</text>
<text x="201.5" y="156.7">R56</text>
<text x="201.5" y="159.1">51K</text>
<text x="207.9" y="158.8">DIODE2</text>
<text x="210.2" y="156.5">D22</text>
<text x="222" y="158.3">R63</text>
<text x="243.2" y="156.7">D14</text>
<text x="92.6" y="165.9">C21</text>
<text x="99.5" y="163.8">CAP</text>
<text x="146.5" y="166.8">PC5</text>
<text x="210.2" y="163.5">C36</text>
<text x="210.2" y="165.9">CAP</text>
<text x="222" y="162.2">2.4K</text>
<text x="231.4" y="167.7">R62</text>
<text x="240.8" y="163.8">FR107</text>
<text x="250.2" y="163.8">FR107</text>
<text x="92.6" y="168.2">CAP</text>
<text x="135" y="170.6">C33</text>
<text x="135" y="172.9">CAP</text>
<text x="161.5" y="168.5">R19</text>
<text x="161.5" y="170.8">10K</text>
<text x="172.6" y="170.6">C18</text>
<text x="172.6" y="172.9">CAP</text>
<text x="231.4" y="171.5">2.4K</text>
<text x="133.3" y="177.9">R17</text>
<text x="144.2" y="177.1">NEC2501</text>
<text x="172.6" y="174.8">R18</text>
<text x="172.6" y="178.6">1.5K</text>
<text x="133.3" y="180.2">10K</text>
<text x="266.7" y="192">李和明</text>
<text x="266.7" y="189.6">2/2</text>
</g>
<g font-size="2.1" fill="#800000">
<text x="93.1" y="26.3">VU+</text>
<text x="192.9" y="29.9">V-</text>
<text x="224.8" y="26.3">V+</text>
<text x="20" y="35.7">VCC</text>
<text x="62.6" y="32.3">VU+</text>
<text x="152.8" y="31.1">G2'</text>
<text x="196.6" y="35.7">V+</text>
<text x="123.7" y="40.5">G1</text>
<text x="151.7" y="38.1">VCC</text>
<text x="257.7" y="40.5">G2</text>
<text x="21.2" y="42.8">G1'</text>
<text x="196.6" y="42.8">V-</text>
<text x="65.1" y="48.7">VU-</text>
<text x="123.7" y="52.2">E1</text>
<text x="257.7" y="52.2">E2</text>
<text x="93.1" y="54.5">VU-</text>
<text x="224.8" y="54.5">V-</text>
<text x="93.1" y="63.9">VV+</text>
<text x="257.7" y="63.9">U</text>
<text x="62.6" y="69.8">VV+</text>
<text x="220.1" y="71">V-</text>
<text x="20" y="73.3">VCC</text>
<text x="224.8" y="75.7">V+</text>
<text x="243.7" y="73.3">V+</text>
<text x="21.2" y="80.4">G3'</text>
<text x="123.7" y="78.1">G3</text>
<text x="152.8" y="80.4">G4'</text>
<text x="192.9" y="79.2">V-</text>
<text x="65.1" y="86.3">VV-</text>
<text x="123.7" y="89.8">E3</text>
<text x="151.7" y="87.5">VCC</text>
<text x="196.6" y="85.1">V+</text>
<text x="257.7" y="89.8">G4</text>
<text x="93.1" y="92.1">VV-</text>
<text x="196.6" y="92.1">V-</text>
<text x="257.7" y="101.5">E4</text>
<text x="224.8" y="103.9">V-</text>
<text x="93.1" y="108.6">VW+</text>
<text x="257.7" y="113.3">V</text>
<text x="20" y="118">VCC</text>
<text x="62.3" y="114.5">VW+</text>
<text x="21.2" y="125">G5'</text>
<text x="123.7" y="122.7">G5</text>
<text x="220.1" y="120.3">V-</text>
<text x="224.8" y="122.7">V+</text>
<text x="243.7" y="122.7">V+</text>
<text x="64.9" y="130.9">VW-</text>
<text x="152.8" y="127.4">G6'</text>
<text x="192.9" y="126.2">V-</text>
<text x="93.1" y="136.8">VW-</text>
<text x="123.7" y="134.4">E5</text>
<text x="151.7" y="134.4">VCC</text>
<text x="196.6" y="132.1">V+</text>
<text x="257.7" y="136.8">G6</text>
<text x="196.6" y="139.1">V-</text>
<text x="88.6" y="145">+5V</text>
<text x="257.7" y="148.5">E6</text>
<text x="42.3" y="155.5">G5'</text>
<text x="72" y="155.5">VCC</text>
<text x="224.8" y="150.9">V-</text>
<text x="42.3" y="157.9">G1'</text>
<text x="42.3" y="160.3">G4'</text>
<text x="72" y="160.3">G6'</text>
<text x="72" y="157.9">G3'</text>
<text x="257.7" y="160.3">W</text>
<text x="41.1" y="164.9">FAN</text>
<text x="42.3" y="162.6">G7'</text>
<text x="42.8" y="167.3">FU</text>
<text x="72" y="167.3">SC</text>
<text x="72" y="164.9">RY</text>
<text x="72" y="162.6">G2'</text>
<text x="93.1" y="162.6">TH</text>
<text x="220.1" y="167.3">V-</text>
<text x="41.7" y="172">CT2</text>
<text x="42.6" y="169.6">TH</text>
<text x="72" y="172">CT1</text>
<text x="72" y="169.6">Us</text>
<text x="243.7" y="169.6">V+</text>
<text x="40.7" y="174.3">+15V</text>
<text x="41.1" y="176.7">-15V</text>
<text x="41.7" y="179">+5V</text>
<text x="72" y="179">+5V</text>
<text x="127.4" y="174.3">SC</text>
<text x="184.8" y="176.7">V+</text>
<text x="40.7" y="183.7">+24V</text>
<text x="72" y="183.7">24G</text>
<text x="131" y="189.6">+5V</text>
</g>
</svg>
